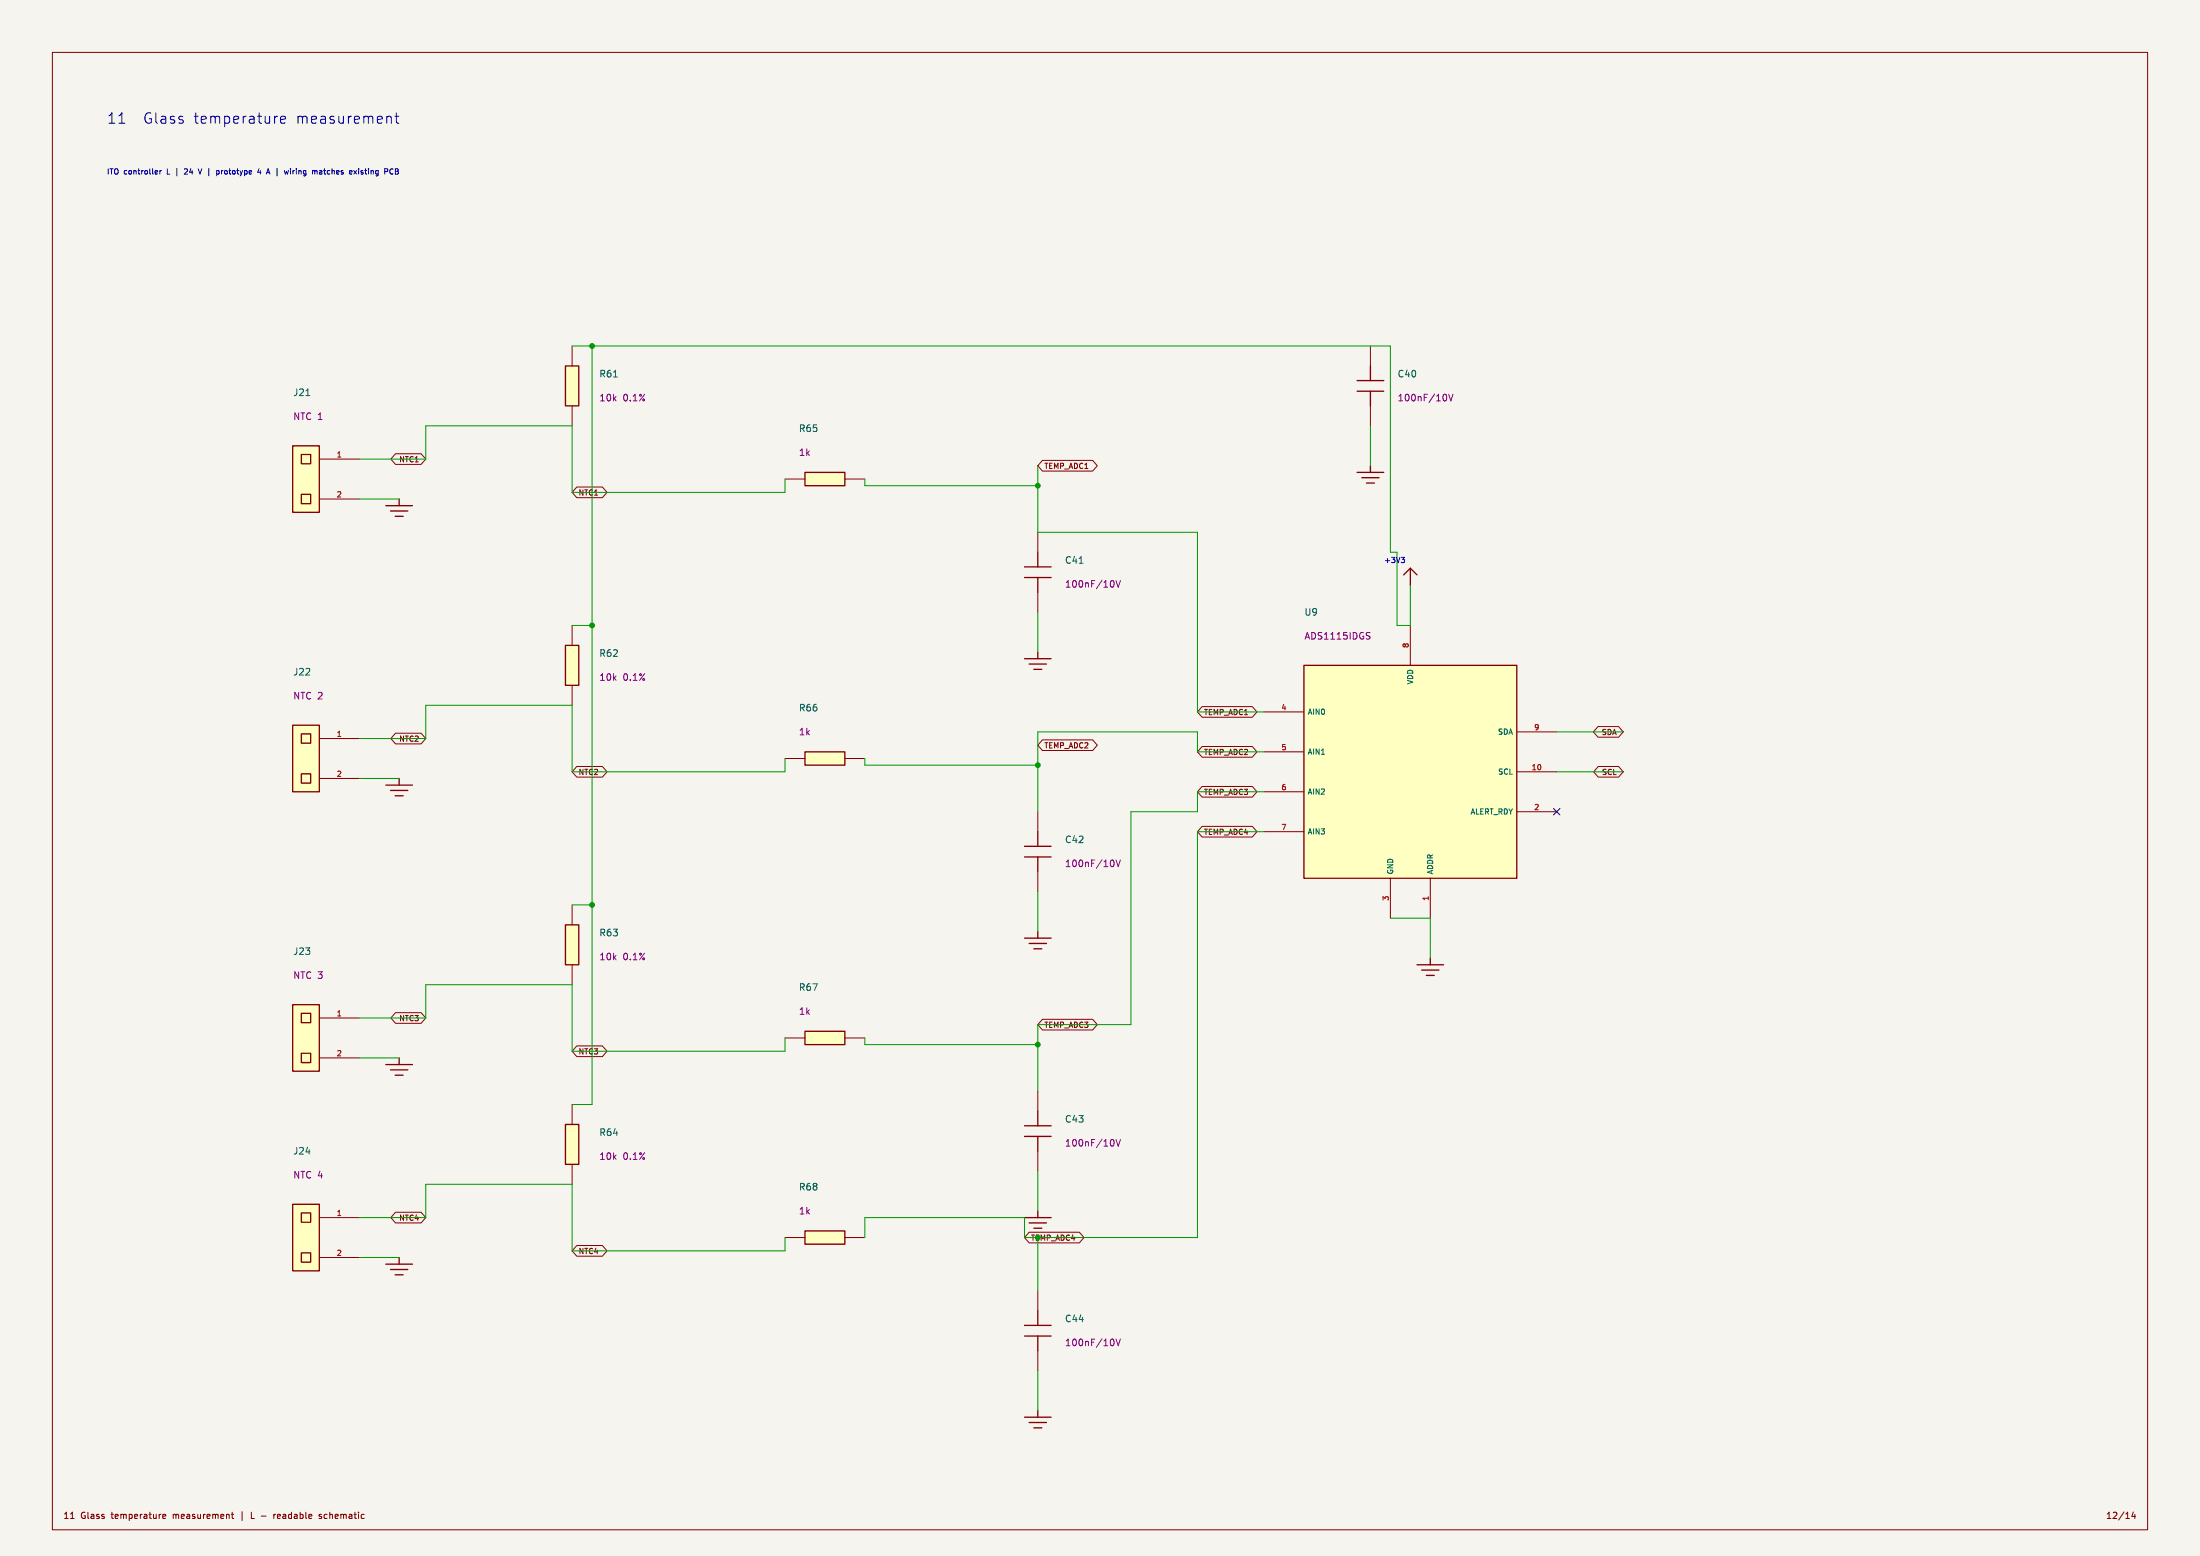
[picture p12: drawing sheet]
<svg xmlns="http://www.w3.org/2000/svg" width="420mm" height="297mm" viewBox="0 0 420 297" stroke-linecap="round" stroke-linejoin="round" font-family="sans-serif">
<path d="M0 0h420v297h-420z" fill="#f5f4ef" stroke="#f5f4ef" stroke-width=".19"/>
<path d="M10 10h400v282h-400zM13.5 289.8h.7M31.1 289.4l.5-.1v-.2l-.4-.1-.1 .2v.6h.5M44.2 289h.4M44.3 288.6v1.1l.3 .1M48 288.6v1.2h.6M49.9 289.4h.9M52.3 289v.8M52.6 289l-.3 .3M61.4 289.1l-.3-.1-.2 .2 .1 .2 .4 .1v.3h-.5M407.3 288.6l-.3 .8h.7M407.5 289v.8" fill="none" stroke="#840000" stroke-width=".19"/>
<path d="M270.5 184.2h5.1M271.4 185.2h3.3M272.3 186.2h1.5M273 182.9v1.3M73.7 203.2h5M74.5 204.2h3.4M75.4 205.2h1.6M76.2 201.9v1.3" fill="none" stroke="#840000" stroke-width=".25"/>
<path d="M107.9 123.2h2.6v7.6h-2.6z" fill="#ffffc2"/>
<path d="M107.9 123.2h2.6v7.6h-2.6z" fill="none" stroke="#840000" stroke-width=".25"/>
<path d="M109.2 119.4v3.8M109.2 130.8v3.8" fill="none" stroke="#840000" stroke-width=".19"/>
<path d="M107.9 69.9h2.6v7.6h-2.6z" fill="#ffffc2"/>
<path d="M107.9 69.9h2.6v7.6h-2.6zM198.1 158.8v2.7M195.6 161.5h5.1M195.6 163.6h5.1M195.6 179.1h5.1M198.1 163.6v2.8M198.1 177.8v1.3M196.5 180.1h3.3M197.4 181.1h1.5" fill="none" stroke="#840000" stroke-width=".25"/>
<path d="M109.2 66v3.9M109.2 77.5v3.8M198.1 154.9v3.9M198.1 166.4v3.8" fill="none" stroke="#840000" stroke-width=".19"/>
<path d="M117.1 72h.8" fill="none" stroke="#006464" stroke-width=".19"/>
<path d="M212.4 164.2a.79 .79 0 0 1 0 1.2M213 164.2l.5 1.2 .4-1.2" fill="none" stroke="#840084" stroke-width=".19"/>
<path d="M153.7 143.5h7.6v2.6h-7.6z" fill="#ffffc2"/>
<path d="M153.7 143.5h7.6v2.6h-7.6z" fill="none" stroke="#840000" stroke-width=".25"/>
<path d="M149.9 144.8h3.8M161.3 144.8h3.8" fill="none" stroke="#840000" stroke-width=".19"/>
<path d="M107.9 176.5h2.6v7.7h-2.6z" fill="#ffffc2"/>
<path d="M107.9 176.5h2.6v7.7h-2.6z" fill="none" stroke="#840000" stroke-width=".25"/>
<path d="M109.2 172.7v3.8M109.2 184.2v3.8" fill="none" stroke="#840000" stroke-width=".19"/>
<g fill="#ffffc2">
<path d="M55.9 229.9h5.1v12.7h-5.1z"/>
<path d="M57.5 231.5h1.8v1.8h-1.8z"/>
<path d="M57.5 239.1h1.8v1.8h-1.8z"/>
</g>
<path d="M55.9 229.9h5.1v12.7h-5.1zM57.5 231.5h1.8v1.8h-1.8zM57.5 239.1h1.8v1.8h-1.8z" fill="none" stroke="#840000" stroke-width=".25"/>
<path d="M61 232.4h7.6M61 240h7.6" fill="none" stroke="#840000" stroke-width=".19"/>
<g fill="#ffffc2">
<path d="M55.9 191.8h5.1v12.7h-5.1z"/>
<path d="M57.5 193.4h1.8v1.8h-1.8z"/>
<path d="M57.5 201h1.8v1.8h-1.8z"/>
</g>
<path d="M195.6 125.7h5.1M196.5 126.7h3.3M197.4 127.8h1.5M198.1 124.5v1.2M55.9 191.8h5.1v12.7h-5.1zM57.5 193.4h1.8v1.8h-1.8zM57.5 201h1.8v1.8h-1.8z" fill="none" stroke="#840000" stroke-width=".25"/>
<path d="M61 194.3h7.6M61 201.9h7.6" fill="none" stroke="#840000" stroke-width=".19"/>
<g fill="#ffffc2">
<path d="M55.9 85.1h5.1v12.7h-5.1z"/>
<path d="M57.5 86.7h1.8v1.8h-1.8z"/>
<path d="M57.5 94.4h1.8v1.7h-1.8z"/>
</g>
<path d="M55.9 85.1h5.1v12.7h-5.1zM57.5 86.7h1.8v1.8h-1.8zM57.5 94.4h1.8v1.7h-1.8z" fill="none" stroke="#840000" stroke-width=".25"/>
<path d="M61 87.6h7.6M61 95.3h7.6" fill="none" stroke="#840000" stroke-width=".19"/>
<path d="M58.4 75.5h.7" fill="none" stroke="#006464" stroke-width=".19"/>
<path d="M107.9 214.6h2.6v7.6h-2.6z" fill="#ffffc2"/>
<path d="M107.9 214.6h2.6v7.6h-2.6z" fill="none" stroke="#840000" stroke-width=".25"/>
<path d="M109.2 210.8v3.8M109.2 222.2v3.9" fill="none" stroke="#840000" stroke-width=".19"/>
<path d="M153.7 196.9h7.6v2.5h-7.6z" fill="#ffffc2"/>
<path d="M153.7 196.9h7.6v2.5h-7.6z" fill="none" stroke="#840000" stroke-width=".25"/>
<path d="M149.9 198.1h3.8M161.3 198.1h3.8" fill="none" stroke="#840000" stroke-width=".19"/>
<path d="M153.7 90.2h7.6v2.5h-7.6z" fill="#ffffc2"/>
<path d="M153.7 90.2h7.6v2.5h-7.6z" fill="none" stroke="#840000" stroke-width=".25"/>
<path d="M149.9 91.4h3.8M161.3 91.4h3.8" fill="none" stroke="#840000" stroke-width=".19"/>
<path d="M153.7 234.9h7.6v2.6h-7.6z" fill="#ffffc2"/>
<g fill="none" stroke="#840000" stroke-width=".25">
<path d="M259.1 72.6h5.1M259.1 74.7h5.1M261.6 69.9v2.7M261.6 74.7v2.8M73.7 96.5h5M74.5 97.5h3.4M75.4 98.6h1.6M76.2 95.3v1.2M259.1 90.2h5.1M260 91.2h3.3M260.9 92.2h1.5M261.6 88.9v1.3"/>
<path d="M195.6 108.2h5.1M195.6 110.2h5.1M198.1 105.4v2.8M198.1 110.2v2.8M268 109.7l1.2-1.2 1.3 1.2M269.2 108.5v3.3M73.7 149.9h5M74.5 150.9h3.4M75.4 151.9h1.6M76.2 148.6v1.3M153.7 234.9h7.6v2.6h-7.6zM73.7 241.3h5"/>
<path d="M74.5 242.3h3.4M75.4 243.3h1.6M76.2 240v1.3M195.6 270.5h5.1M196.5 271.5h3.3M197.4 272.5h1.5M198.1 269.2v1.3"/>
</g>
<path d="M261.6 66v3.9M261.6 77.5v3.8M198.1 101.6v3.8M198.1 113v3.8M149.9 236.2h3.8M161.3 236.2h3.8" fill="none" stroke="#840000" stroke-width=".19"/>
<path d="M206 107.5h.8" fill="none" stroke="#006464" stroke-width=".19"/>
<path d="M275.9 75.3a.79 .79 0 0 1 0 1.2M276.5 75.3l.5 1.2 .4-1.2M212.4 110.8a.79 .79 0 0 1 0 1.3M213 110.8l.5 1.3 .4-1.3" fill="none" stroke="#840084" stroke-width=".19"/>
<g fill="#ffffc2">
<path d="M55.9 138.4h5.1v12.7h-5.1z"/>
<path d="M57.5 140.1h1.8v1.8h-1.8z"/>
<path d="M57.5 147.7h1.8v1.8h-1.8z"/>
</g>
<path d="M55.9 138.4h5.1v12.7h-5.1zM57.5 140.1h1.8v1.8h-1.8zM57.5 147.7h1.8v1.8h-1.8z" fill="none" stroke="#840000" stroke-width=".25"/>
<path d="M61 141h7.6M61 148.6h7.6" fill="none" stroke="#840000" stroke-width=".19"/>
<path d="M248.9 127h40.7v40.6h-40.7z" fill="#ffffc2"/>
<g fill="none" stroke="#840000" stroke-width=".25">
<path d="M248.9 127h40.7v40.6h-40.7zM195.6 214.9h5.1M195.6 216.9h5.1M198.1 212.1v2.8M198.1 216.9v2.8M195.6 232.4h5.1M196.5 233.4h3.3M197.4 234.4h1.5M198.1 231.1v1.3M195.6 253h5.1M195.6 255h5.1M198.1 250.2v2.8"/>
<path d="M198.1 255v2.8"/>
</g>
<g fill="none" stroke="#840000" stroke-width=".19">
<path d="M75.5 86.6h4.9l.9 1-.9 1h-4.9l-.9-1zM110.1 93h4.9l.9 1-.9 1h-4.9l-.9-1zM199 87.9h9.6l.9 1-.9 1h-9.6l-.9-1zM269.2 119.4v7.6M75.5 140h4.9l.9 1-.9 1h-4.9l-.9-1zM229.5 134.9h9.6l.9 1-.9 1h-9.6l-.9-1zM241.3 135.9h7.6M289.6 139.7h7.6M305.1 138.7h3.9l.9 1-.9 1h-3.9l-.9-1zM110.1 146.3h4.9l.9 1-.9 1h-4.9l-.9-1zM199 141.2h9.6l.9 1-.9 1.1h-9.6l-.9-1.1zM229.5 157.7h9.6l.9 1.1-.9 1h-9.6l-.9-1z"/>
<path d="M229.5 142.5h9.6l.9 1-.9 1h-9.6l-.9-1zM229.5 150.1h9.6l.9 1-.9 1h-9.6l-.9-1zM241.3 143.5h7.6M241.3 151.1h7.6M241.3 158.8h7.6M289.6 147.3h7.6M289.6 154.9h7.6M305.1 146.3h3.9l.9 1-.9 1h-3.9l-.9-1zM265.4 167.6v7.7M273 167.6v7.7M75.5 193.3h4.9l.9 1-.9 1h-4.9l-.9-1zM110.1 199.6h4.9l.9 1.1-.9 1h-4.9l-.9-1z"/>
<path d="M199 194.6h9.6l.9 1-.9 1h-9.6l-.9-1zM198.1 208.3v3.8M198.1 219.7v3.8M75.5 231.4h4.9l.9 1-.9 1h-4.9l-.9-1zM110.1 237.7h4.9l.9 1.1-.9 1h-4.9l-.9-1zM196.5 235.2h9.6l.8 1-.8 1h-9.6l-.9-1zM198.1 246.4v3.8M198.1 257.8v3.8"/>
</g>
<path d="M261.1 120.7l.4 .1M261.3 121.4l.2 .2-.2 .4M212.4 217.5a.79 .79 0 0 1 0 1.3M213 217.5l.5 1.3 .4-1.3M212.4 255.6a.79 .79 0 0 1 0 1.3M213 255.6l.5 1.3 .4-1.3" fill="none" stroke="#840084" stroke-width=".19"/>
<g fill="none" stroke="#009600" stroke-width=".19">
<path d="M109.2 66h156.2v39.4h1.3v14h2.5v-7.6M113 66v144.8h-3.8M68.6 87.6h12.7v-6.3h27.9v12.7h40.7v-2.6M68.6 95.3h7.6M165.1 91.4v1.3h33M198.1 88.9v12.7h30.5v34.3h12.7M261.6 81.3v7.6M109.2 119.4h3.8M198.1 116.8v7.7M297.2 139.7h12.7M68.6 141h12.7v-6.4h27.9v12.7h40.7v-2.5M68.6 148.6h7.6"/>
<path d="M165.1 144.8v1.3h33M241.3 143.5h-12.7v-3.8h-30.5v15.2M241.3 151.1h-12.7v3.8h-12.7v40.7h-17.8v12.7M241.3 158.8h-12.7v77.4h-33v-3.8h-30.5v3.8M297.2 147.3h12.7M109.2 172.7h3.8M198.1 170.2v7.6M265.4 175.3h7.6v7.6M68.6 194.3h12.7v-6.3h27.9v12.7h40.7v-2.6M165.1 198.1v1.3h33M68.6 201.9h7.6M68.6 232.4h12.7v-6.3h27.9v12.7h40.7v-2.6"/>
<path d="M198.1 223.5v7.6M198.1 236.2v10.2M68.6 240h7.6M198.1 261.6v7.6"/>
</g>
<path d="M296.6 154.3l1.2 1.2M297.8 154.3l-1.2 1.2" fill="none" stroke="#000084" stroke-width=".19"/>
<g fill="none" stroke="#0000c2" stroke-width=".19">
<path d="M22.7 23.5h1.1M30 32.6l.1 .2-.5 .1M30 33.2h.1M30.5 32.6v.6M30.8 32.6l-.3 .1M35.6 32.2l-.4 .1M35.8 32.7l-.6 .5h.6M37.8 32.2l.4 1 .3-1M41.5 32.6l.4 .1-.1 .4-.3 .1M42.3 32.6v.6M42.5 32.6l-.2 .1M49.4 32.2l-.2 .7h.6"/>
<path d="M49.7 32.6v.6M52.8 22.2h.2M53.6 22.9l.9-.2-.1-.4-.6-.1-.2 .3 .1 .9h.7M55.9 32.6v.6M56.2 32.6l-.3 .1M61 32.6h.4v.6M61.4 32.8l-.4 .2 .1 .2h.3M61.8 32.6h.4M61.9 32.2l.1 1M68.5 32.2v.1M68.5 32.6v.6M69.3 32.6h-.3l-.1 .1 .4 .3"/>
<path d="M69.3 33.1l-.1 .1h-.3M74.4 22.2l.3 .3v1M74.8 32.2l.2 .1M75 33.1l-.2 .1M75.4 22.2h.7M75.5 32.2h.3l.2 .2-.2 .3 .2 .1 .1 .2-.2 .2h-.4zM75.5 32.7h.3M75.7 21.5v1.7l.1 .2 .3 .1M267.5 106.4h.6l-.3 .4M267.9 106.8l.2 .2v.2l-.2 .2"/>
</g>
<g fill="#009600" stroke="#009600" stroke-width=".19">
<circle cx="198.1" cy="199.4" r=".46"/>
<circle cx="198.1" cy="146.1" r=".46"/>
<circle cx="113" cy="172.7" r=".46"/>
<circle cx="198.1" cy="92.7" r=".46"/>
<circle cx="113" cy="66" r=".46"/>
<circle cx="113" cy="119.4" r=".46"/>
</g>
<g font-size="2.8" fill="#0000c2">
<text x="20.3" y="23.8">11</text>
<text x="27.3" y="23.8">Glass</text>
<text x="37" y="23.8">temperature</text>
<text x="56.5" y="23.8">measurement</text>
</g>
<g font-size="1.8" fill="#006464">
<text x="55.9" y="75.8">J21</text>
<text x="114.3" y="72.2">R61</text>
<text x="266.7" y="72.2">C40</text>
<text x="152.4" y="82.7">R65</text>
<text x="203.2" y="107.8">C41</text>
<text x="248.9" y="117.7">U9</text>
<text x="114.3" y="125.6">R62</text>
<text x="55.9" y="129.1">J22</text>
<text x="152.4" y="136">R66</text>
<text x="203.2" y="161.1">C42</text>
<text x="114.3" y="178.9">R63</text>
<text x="55.9" y="182.5">J23</text>
<text x="152.4" y="189.3">R67</text>
<text x="203.2" y="214.5">C43</text>
<text x="55.9" y="220.6">J24</text>
<text x="114.3" y="217">R64</text>
<text x="152.4" y="227.4">R68</text>
<text x="203.2" y="252.6">C44</text>
</g>
<g font-size="1.8" fill="#840084">
<text x="114.3" y="76.8">10k</text>
<text x="118.9" y="76.8">0.1%</text>
<text x="266.7" y="76.8">100nF/10V</text>
<text x="55.9" y="80.4">NTC 1</text>
<text x="152.4" y="87.2">1k</text>
<text x="203.2" y="112.4">100nF/10V</text>
<text x="248.9" y="122.3">ADS1115IDGS</text>
<text x="114.3" y="130.1">10k</text>
<text x="118.9" y="130.1">0.1%</text>
<text x="55.9" y="133.7">NTC 2</text>
<text x="152.4" y="140.6">1k</text>
<text x="203.2" y="165.7">100nF/10V</text>
<text x="114.3" y="183.5">10k</text>
<text x="118.9" y="183.5">0.1%</text>
<text x="55.9" y="187">NTC 3</text>
<text x="152.4" y="193.9">1k</text>
<text x="114.3" y="221.6">10k</text>
<text x="118.9" y="221.6">0.1%</text>
<text x="203.2" y="219">100nF/10V</text>
<text x="55.9" y="225.1">NTC 4</text>
<text x="152.4" y="232">1k</text>
<text x="203.2" y="257.1">100nF/10V</text>
</g>
<g font-size="1.7" fill="#840000">
<text x="12" y="290">11</text>
<text x="15.4" y="290">Glass</text>
<text x="21.4" y="290">temperature</text>
<text x="33.3" y="290">measurement</text>
<text x="46.4" y="290">|</text>
<text x="53.4" y="290">readable</text>
<text x="62.3" y="290">schematic</text>
<text x="401.9" y="290">12/14</text>
</g>
<g font-size="1.4" fill="#0000c2">
<text x="20.3" y="33.5">ITO</text>
<text x="23.7" y="33.5">controller</text>
<text x="32.1" y="33.5">L</text>
<text x="34" y="33.5">|</text>
<text x="35.9" y="33.5">24</text>
<text x="38.9" y="33.5">V |</text>
<text x="42.8" y="33.5">prototype</text>
<text x="50.9" y="33.5">4</text>
<text x="52.9" y="33.5">A |</text>
<text x="56.8" y="33.5">wiring</text>
<text x="62.4" y="33.5">matches</text>
<text x="69.7" y="33.5">existing</text>
<text x="264.2" y="107.7">+3V3</text>
</g>
<g font-size="1.4" fill="#a90000">
<text x="64.2" y="87.4">1</text>
<text x="64.2" y="95">2</text>
<text x="269" y="123.8" transform="rotate(-90 269 123.8)">8</text>
<text x="244.5" y="135.6">4</text>
<text x="64.2" y="140.7">1</text>
<text x="244.5" y="143.3">5</text>
<text x="292.8" y="139.4">9</text>
<text x="64.2" y="148.3">2</text>
<text x="292.3" y="147.1">10</text>
<text x="244.5" y="150.9">6</text>
<text x="292.8" y="154.7">2</text>
<text x="244.5" y="158.5">7</text>
<text x="265.2" y="172.1" transform="rotate(-90 265.2 172.1)">3</text>
<text x="272.8" y="172.1" transform="rotate(-90 272.8 172.1)">1</text>
<text x="64.2" y="194.1">1</text>
<text x="64.2" y="201.7">2</text>
<text x="64.2" y="232.2">1</text>
<text x="64.2" y="239.8">2</text>
</g>
<g font-size="1.4" fill="#840000">
<text x="76.1" y="88.4">NTC1</text>
<text x="199.3" y="89.7">TEMP_ADC1</text>
<text x="110.4" y="94.8">NTC1</text>
<text x="229.7" y="136.7">TEMP_ADC1</text>
<text x="76.1" y="141.8">NTC2</text>
<text x="199.3" y="143">TEMP_ADC2</text>
<text x="305.6" y="140.5">SDA</text>
<text x="110.4" y="148.1">NTC2</text>
<text x="229.7" y="144.3">TEMP_ADC2</text>
<text x="305.7" y="148.1">SCL</text>
<text x="229.7" y="151.9">TEMP_ADC3</text>
<text x="229.7" y="159.6">TEMP_ADC4</text>
<text x="76.1" y="195.1">NTC3</text>
<text x="199.3" y="196.4">TEMP_ADC3</text>
<text x="110.4" y="201.5">NTC3</text>
<text x="76.1" y="233.2">NTC4</text>
<text x="110.4" y="239.6">NTC4</text>
</g>
<g font-size="1.4" fill="#006464">
<text x="270" y="130.8" transform="rotate(-90 270 130.8)">VDD</text>
<text x="249.6" y="136.6">AIN0</text>
<text x="285.8" y="140.4">SDA</text>
<text x="249.6" y="144.2">AIN1</text>
<text x="285.9" y="148.1">SCL</text>
<text x="249.6" y="151.9">AIN2</text>
<text x="280.6" y="155.7">ALERT_RDY</text>
<text x="249.6" y="159.5">AIN3</text>
<text x="266.2" y="167" transform="rotate(-90 266.2 167)">GND</text>
<text x="273.8" y="167" transform="rotate(-90 273.8 167)">ADDR</text>
</g>
<text font-size="1.4" fill="#009600" x="196.7" y="237">TEMP_ADC4</text>
</svg>
